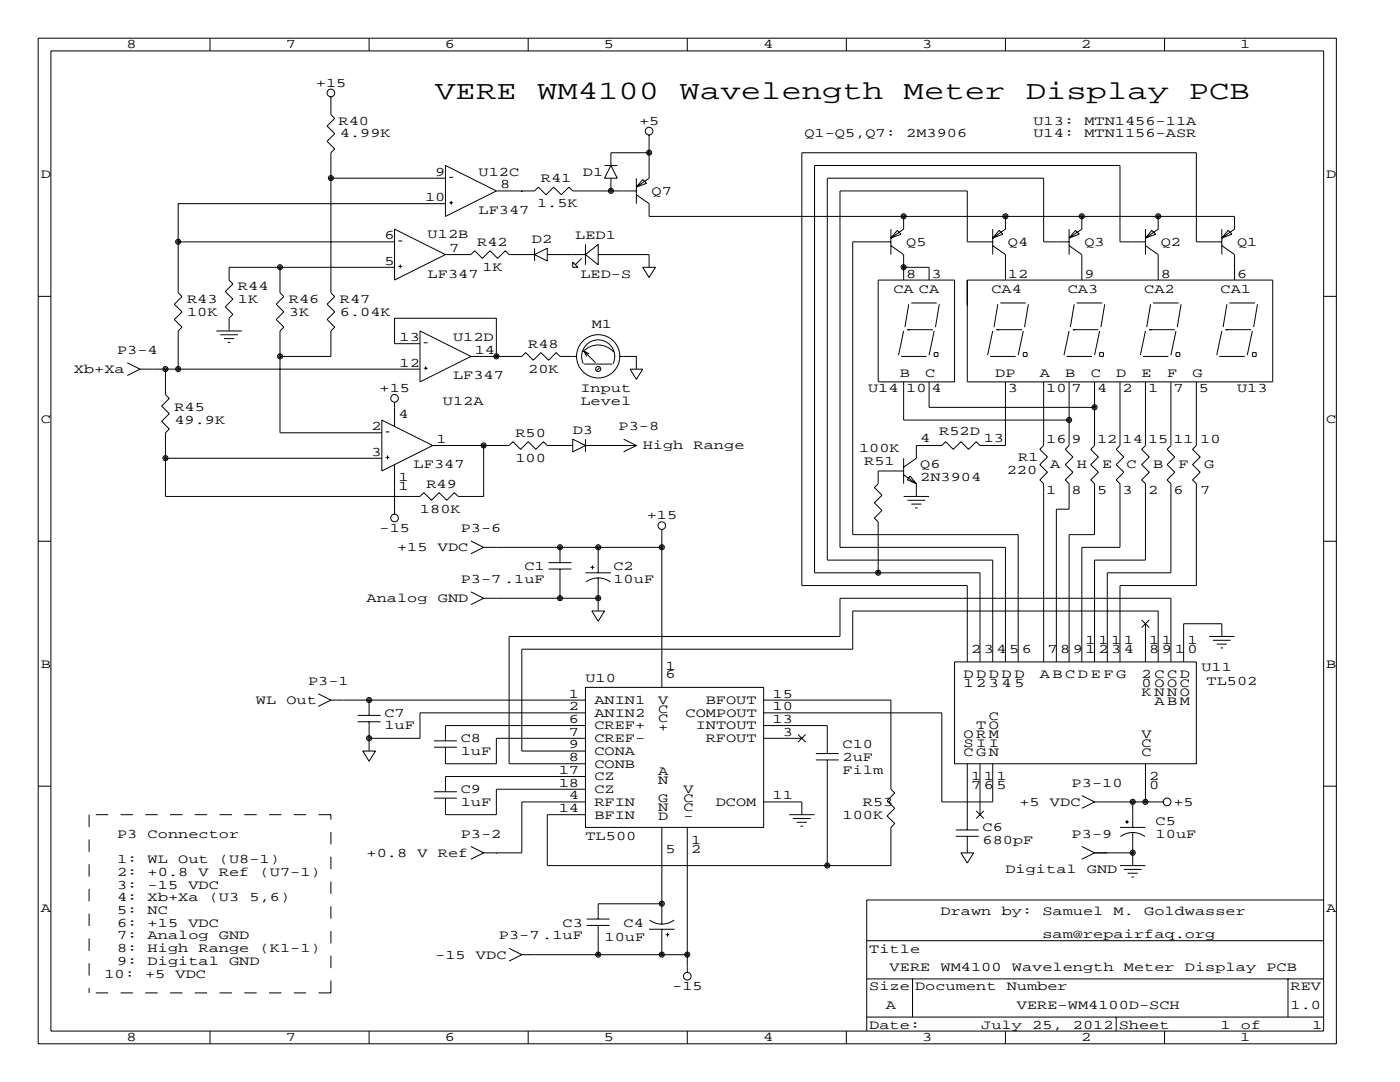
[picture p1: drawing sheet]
<svg xmlns="http://www.w3.org/2000/svg" width="279mm" height="216mm" viewBox="0 0 279 216" stroke-linecap="round" stroke-linejoin="round" font-family="sans-serif">
<g fill="none" stroke="#000" stroke-width=".2">
<path d="M7.6 7.6h259.1v200.7h-259.1zM10.2 10.2h254v195.5h-254zM41.9 7.6v2.6M66 19.3v3.6l.8 .7-1.5 1.5 1.5 1.6-1.5 1.5 1.5 1.5-.8 .8v27.9l.8 .8-1.5 1.5 1.5 1.5-1.5 1.6 1.5 1.5-.8 .7v5.1h-10.1M73.7 7.6v2.6M105.4 7.6v2.6M137.2 7.6v2.6M168.9 7.6v2.6M200.7 7.6v2.6M232.4 7.6v2.6M66 35.6h.1M66 35.6h22.9"/>
<path d="M88.9 33l10.2 5.1-10.2 5.1zM89.7 35.4h.7M99.1 38.1h7.6l.7-.8 1.6 1.6 1.5-1.6 1.5 1.6 1.5-1.6 .8 .8h12.7M104.1 38.1h.1M120.6 33h2.6M121.9 33l1.3 2.6h-2.6zM121.9 35.6v2.5M127 38.9l2.5 1.7v2.6h116.9v2.5l-2.6 1.8M127 35.6v5M128.3 35.8l.7 .8-2 .7zM129.5 26.9v8.7l-2.5 1.7M129.5 30.5h-7.6v2.5"/>
<path d="M7.6 59.1h2.6M35.6 48.3h43.1M55.9 53.3v5.1l.7 .8-1.5 1.5 1.5 1.5-1.5 1.6 1.5 1.5-.7 .7v20.4h20.3M78.7 53.3h-33v2.6l.8 .7-1.5 1.6 1.5 1.5-1.5 1.5 1.5 1.5-.8 .8v2.5M78.7 45.7l10.2 5.1-10.2 5.1zM79.5 53.2h.8M79.5 48.1h.8M79.9 52.8v.7M88.9 50.8h5.1l.7-.8 1.6 1.6 1.5-1.6 1.5 1.6 1.5-1.6 .8 .8h5.1M88.9 40.6h-53.3v17.8l.7 .8-1.5 1.5 1.5 1.5-1.5 1.6 1.5 1.5-.7 .7v7.7M89.7 40.5h.7M90 40.1v.7"/>
<path d="M106.7 50.8l2.5-1.3v2.6zM106.7 49.5v2.6M109.2 50.8h7.6M114.3 52.3l1 1h-1zM116.1 51.6l-1.3 1.2M116.8 50.8l2.6-2v4zM116.8 48.8v4M119.4 50.8h10.1v2.5M128.3 53.3h2.5l-1.3 2.1zM175.3 55.9h15.2v20.3h-15.2zM177.8 48.3h-7.6v58.4h33v25.4M177.8 45.7v5.1"/>
<path d="M177.8 49l2.5 1.8v5.1M179.1 46l.7 .7-2 .8zM180.3 43.2v2.5l-2.5 1.8M180.3 53.3h5.1v2.6M193 55.9h61v20.3h-61zM198.1 49l2.6 1.8v5.1M198.1 48.3h-5.1v-10.2h-25.4v71.1h33.1v22.9M198.1 45.7v5.1M199.4 46l.8 .7-2.1 .8zM200.7 43.2v2.5l-2.6 1.8M213.4 48.3h-5.1v-12.7h-43.2v76.2h33v20.3M213.4 45.7v5.1"/>
<path d="M213.4 49l2.5 1.8v5.1M214.6 46l.8 .7-2 .8zM215.9 43.2v2.5l-2.5 1.8M228.6 48.3h-5.1v-15.3h-60.9v81.3h33v17.8M228.6 45.7v5.1M228.6 49l2.5 1.8v5.1M229.9 46l.7 .7-2 .8zM231.1 43.2v2.5l-2.5 1.8M243.8 45.7v5.1M243.8 48.3h-5v-17.8h-78.8v86.3h33v15.3M243.8 49l2.6 1.8v5.1M245.1 46l.8 .7-2.1 .8z"/>
<path d="M264.2 59.1h2.5M25.4 72.4l2.5 1.3M27.9 73.7l-2.5 1.2M27.9 73.7h55.9M33 73.7v5l.8 .8-1.5 1.5 1.5 1.5-1.5 1.6 1.5 1.5-.8 .8v12.7h50.8l.8-.8 1.5 1.5 1.5-1.5 1.6 1.5 1.5-1.5 .7 .8h5.1v-10.2M43.2 66h5.1M43.9 66.8h3.6M44.7 67.6h2M45.5 68.3h.5M83.8 68.6h-5.1v-5.1h20.4v7.6M83.8 66l10.2 5.1-10.2 5.1zM84.6 73.5h.7"/>
<path d="M84.6 68.4h.7M85 73.1v.8M94 71.1h10.1l.8-.7 1.5 1.5 1.5-1.5 1.6 1.5 1.5-1.5 .8 .7h3.3M116.4 70.2a4.1 4.1 0 0 1 6 0M116.4 72.6a3.3 3.3 0 0 1 3-4.8 3.3 3.3 0 0 1 2.9 4.8M116.6 70.1l2.3 2.3M116.6 70.1l1 .5M116.6 70.1l.5 1M116.6 72.6h5.6M119.6 73.4l-.5 .5M123.7 71.1h3.3v2.6M125.7 73.7h2.6l-1.3 2z"/>
<path d="M179.8 71.1h5.1M180.3 76.2v7.6h33.1M180.3 66l-1 4.9M181.1 65.8h5.1M181.4 60.7l-.8 4.6M181.9 60.5h5M185.4 76.2v5.1h33M186.4 70.4h.8v.7h-.8zM186.4 66l-1 4.9M187.5 60.7l-.8 4.6M197.6 71.1h5.1M198.1 66l-1 4.9"/>
<path d="M198.9 65.8h5.1M199.1 60.7l-.7 4.6M199.6 60.5h5.1M200.7 76.2v12.7h-5.1l-.8-.8-1.5 1.6-1.5-1.6-1.6 1.6-1.5-1.6-.7 .8h-5.1v2.5l-2.6 1.8M204.2 70.4h.8v.7h-.8zM204.2 66l-1 4.9M205.2 60.7l-.7 4.6M208.3 76.2v12.7l-.8 .8 1.5 1.5-1.5 1.5 1.5 1.5-1.5 1.6 .8 .7v35.6M212.9 71.1h5M213.4 76.2v12.7l-.8 .8 1.5 1.5-1.5 1.5 1.5 1.5-1.5 1.6 .8 .7v5.1h-2.6v30.5M213.4 66l-1.1 4.9M214.1 65.8h5.1"/>
<path d="M214.4 60.7l-.8 4.6M214.9 60.5h5.1M218.4 76.2v12.7l-.7 .8 1.5 1.5-1.5 1.5 1.5 1.5-1.5 1.6 .7 .7v10.2h-5v25.4M219.5 70.4h.7v.7h-.7zM219.5 66l-1.1 4.9M220.5 60.7l-.8 4.6M223.5 76.2v12.7l-.7 .8 1.5 1.5-1.5 1.5 1.5 1.5-1.5 1.6 .7 .7v12.7h-7.6v22.9M228.1 71.1h5.1M228.6 76.2v12.7l-.8 .8 1.6 1.5-1.6 1.5 1.6 1.5-1.6 1.6 .8 .7v15.3h-10.2v20.3M228.6 66l-1 4.9M229.4 65.8h5M229.6 60.7l-.7 4.6"/>
<path d="M230.1 60.5h5.1M233.7 76.2v12.7l-.8 .8 1.5 1.5-1.5 1.5 1.5 1.5-1.5 1.6 .8 .7v17.8h-12.7v17.8M234.7 70.4h.8v.7h-.8zM234.7 66l-1 4.9M235.7 60.7l-.8 4.6M238.8 76.2v12.7l-.8 .8 1.5 1.5-1.5 1.5 1.5 1.5-1.5 1.6 .8 .7v20.3h-15.3v15.3M243.3 71.1h5.1M243.8 66l-1 4.9M244.6 65.8h5.1M244.9 60.7l-.8 4.6M245.4 60.5h5M249.9 70.4h.8v.7h-.8z"/>
<path d="M249.9 66l-1 4.9M251 60.7l-.8 4.6M33 91.4h43.2M76.2 83.8l10.2 5.1-10.2 5.1zM77 91.3h.7M77 86.2h.7M77.3 90.9v.7M78.7 80.3v4.8M78.7 92.7v9.9M86.4 88.9h15.2l.8-.8 1.5 1.6 1.5-1.6 1.5 1.6 1.6-1.6 .7 .8h5.1M114.3 87.6l2.5 1.3-2.5 1.3zM116.8 87.6v2.6"/>
<path d="M116.8 88.9h10.2M124.5 87.6l2.5 1.3M127 88.9l-2.5 1.3M180.3 99.1h5.1M180.3 91.4v5.1M180.3 94h-5v2.5l-.8 .8 1.5 1.5-1.5 1.5 1.5 1.6-1.5 1.5 .8 .7v10.2M180.3 94.7l2.6 1.8M181.1 99.8h3.6M181.6 95l1.3 1.5-1.8-.7zM182.9 96.5v2.6M7.6 108h2.6M94 107.9l2.5 1.3"/>
<path d="M94 118.1l2.5 1.3M96.5 109.2l-2.5 1.3M96.5 109.2h35.6M96.5 119.4l-2.5 1.2M96.5 119.4h22.9M109.5 113.5h4.5M109.5 112.3h4.5M111.8 109.2v3.1M111.8 113.5v5.9M116.8 114.3h5.1M117.9 113.2h.7M118.2 112.8v.8"/>
<path d="M119.4 115.3l-1.6 .3-.9 .5M119.4 115.3l1.5 .3 .9 .5M119.4 109.2v5.1M119.4 115.3v6.6M132.1 109.2h.1M132.1 105.7v31.5M181.9 100.6h2M182.6 101.3h.5M264.2 108h2.5M63.5 138.4l2.5 1.3M66 139.7l-2.5 1.3M66 139.7h50.8"/>
<path d="M73.7 139.7h.1M73.7 139.7v3M116.8 137.2h35.6v27.9h-35.6zM118.1 121.9h2.5l-1.2 2.1zM152.4 139.7h25.4v17.8l.8 .7-1.6 1.6 1.6 1.5-1.6 1.5 1.6 1.5-.8 .8v7.6h-68.6v-10.1h7.6M190.5 132.1h48.3v20.3h-48.3zM227.8 123.7l1.6 1.5M228.6 124.5v7.6M229.4 123.7l-1.6 1.5M231.1 132.1v-10.2h-60.9v7.6h-66.1v20.4h12.7M233.7 132.1v-12.7h-66.1v7.6h-66v25.4h15.2M241.3 127h5.1"/>
<path d="M242.1 127.8h3.5M242.8 128.5h2.1M243.6 129.3h.5M243.8 127v-2.5h-7.6v7.6M7.6 156.9h2.6M71.4 144h4.5M71.4 142.7h4.5M72.4 149.9h2.5l-1.2 2zM73.7 144v5.9M86.6 149.1h4.6M86.6 147.8h4.6M86.6 159.3h4.6"/>
<path d="M86.6 158h4.6M116.8 144.8h-27.9v3M116.8 147.3h-17.7v5.1h-10.2v-3.3M116.8 154.9h-27.9v3.1M116.8 157.5h-17.7v5.1h-10.2v-3.3M116.8 142.2h-33v5.1h-10.1M152.4 142.2h35.6v17.8h10.1v-7.6M152.4 144.8h12.7v5.6M152.4 147.3h7.6M159.3 146.6l1.5 1.5M160.8 146.6l-1.5 1.5M162.8 151.6h4.6"/>
<path d="M162.8 150.4h4.6M165.1 151.6v21.1M193 152.4v13.2M195.6 152.4v10.2M215.9 158.7l2.5 1.3M228.6 152.4v7.6M264.2 156.9h2.5M94 168.9l2.5 1.3M96.5 170.2l-2.5 1.2M99.1 170.2h.1M116.8 160h-12.7v10.2h-7.6M132.1 165.1v19.3"/>
<path d="M137.2 165.1v29M152.4 160h7.6v2.6M157.5 162.6h5.1M158.2 163.3h3.6M159 164.1h2M159.8 164.8h.5M190.8 166.9h4.5M190.8 165.6h4.5M191.8 170.2h2.5l-1.3 2zM193 166.9v3.3M194.8 161.8l1.5 1.5M196.3 161.8l-1.5 1.5"/>
<path d="M215.9 168.9l2.5 1.3M218.4 170.2h7.7M218.4 160h13.8M218.4 160l-2.5 1.3M218.4 170.2l-2.5 1.2M223.5 165.1h5.1M223.5 172.7h5.1M224.3 173.5h3.5M224.5 164h.8M224.9 163.6v.8M225 174.2h2.1M225.8 175h.5"/>
<path d="M226.1 166.1l-1.6 .3-.9 .5M226.1 166.1l1.5 .3 .9 .5M226.1 160v5.1M226.1 166.1v6.6M264.2 179.6h-91.2v26.1M101.6 189.2l2.5 1.3M104.1 190.5l-2.5 1.3M104.1 190.5h33.1M117.1 184.7h4.6M117.1 183.4h4.6M119.4 184.7v5.8M129.5 185.4h5.1"/>
<path d="M129.6 183.6l.9 .5 1.6 .3M132.1 180.3h-12.7v3.1M132.1 185.4v5.1M132.8 186.5h.8M133.2 186.1v.8M134.5 183.6l-.9 .5-1.5 .3M173 195.3h91.2M173 187.7h91.2M182.1 195.3v7.6M257 195.3v7.6M41.9 205.7v2.6M73.7 205.7v2.6"/>
<path d="M105.4 205.7v2.6M137.2 205.7v2.6M168.9 205.7v2.6M173 202.9h91.2M200.7 205.7v2.6M222.8 202.9v2.8M232.4 205.7v2.6"/>
<circle cx="66" cy="18.5" r=".76"/>
<circle cx="66" cy="35.5" r=".51"/>
<circle cx="66" cy="35.5" r=".25"/>
<circle cx="121.9" cy="38.1" r=".51"/>
<circle cx="121.9" cy="38.1" r=".25"/>
<circle cx="129.5" cy="30.5" r=".51"/>
<circle cx="129.5" cy="26.2" r=".76"/>
<circle cx="129.5" cy="30.5" r=".25"/>
<circle cx="35.6" cy="48.2" r=".51"/>
<circle cx="35.6" cy="48.2" r=".25"/>
<circle cx="55.9" cy="53.3" r=".51"/>
<circle cx="55.9" cy="53.3" r=".25"/>
<circle cx="180.3" cy="53.3" r=".51"/>
<circle cx="180.3" cy="43.2" r=".51"/>
<circle cx="180.3" cy="53.3" r=".25"/>
<circle cx="180.3" cy="43.2" r=".25"/>
<circle cx="200.7" cy="43.2" r=".51"/>
<circle cx="200.7" cy="43.2" r=".25"/>
<circle cx="215.9" cy="43.2" r=".51"/>
<circle cx="215.9" cy="43.2" r=".25"/>
<circle cx="231.1" cy="43.2" r=".51"/>
<circle cx="231.1" cy="43.2" r=".25"/>
<circle cx="33" cy="73.6" r=".51"/>
<circle cx="33" cy="73.6" r=".25"/>
<circle cx="35.6" cy="73.6" r=".51"/>
<circle cx="35.6" cy="73.6" r=".25"/>
<circle cx="55.9" cy="71.1" r=".51"/>
<circle cx="55.9" cy="71.1" r=".25"/>
<circle cx="78.7" cy="79.5" r=".76"/>
<circle cx="99.1" cy="71.1" r=".51"/>
<circle cx="99.1" cy="71.1" r=".25"/>
<circle cx="119.4" cy="71.1" r="4.3"/>
<circle cx="119.4" cy="73.6" r=".51"/>
<circle cx="33" cy="91.4" r=".51"/>
<circle cx="33" cy="91.4" r=".25"/>
<circle cx="96.5" cy="88.9" r=".51"/>
<circle cx="96.5" cy="88.9" r=".25"/>
<circle cx="213.4" cy="83.8" r=".51"/>
<circle cx="213.4" cy="83.8" r=".25"/>
<circle cx="218.4" cy="81.3" r=".51"/>
<circle cx="218.4" cy="81.3" r=".25"/>
<circle cx="78.7" cy="103.4" r=".76"/>
<circle cx="111.8" cy="109.2" r=".51"/>
<circle cx="111.8" cy="119.4" r=".51"/>
<circle cx="111.8" cy="119.4" r=".25"/>
<circle cx="111.8" cy="109.2" r=".25"/>
<circle cx="119.4" cy="109.2" r=".51"/>
<circle cx="119.4" cy="119.4" r=".51"/>
<circle cx="119.4" cy="119.4" r=".25"/>
<circle cx="119.4" cy="109.2" r=".25"/>
<circle cx="132.1" cy="109.2" r=".51"/>
<circle cx="132.1" cy="104.9" r=".76"/>
<circle cx="132.1" cy="109.2" r=".25"/>
<circle cx="175.3" cy="114.3" r=".51"/>
<circle cx="175.3" cy="114.3" r=".25"/>
<circle cx="73.7" cy="139.7" r=".51"/>
<circle cx="73.7" cy="139.7" r=".25"/>
<circle cx="73.7" cy="147.3" r=".51"/>
<circle cx="73.7" cy="147.3" r=".25"/>
<circle cx="226.1" cy="160" r=".51"/>
<circle cx="226.1" cy="160" r=".25"/>
<circle cx="228.6" cy="160" r=".51"/>
<circle cx="228.6" cy="160" r=".25"/>
<circle cx="232.9" cy="160" r=".76"/>
<circle cx="165.1" cy="172.7" r=".51"/>
<circle cx="165.1" cy="172.7" r=".25"/>
<circle cx="226.1" cy="170.2" r=".51"/>
<circle cx="226.1" cy="170.2" r=".25"/>
<circle cx="119.4" cy="190.5" r=".51"/>
<circle cx="119.4" cy="190.5" r=".25"/>
<circle cx="132.1" cy="180.3" r=".51"/>
<circle cx="132.1" cy="190.5" r=".51"/>
<circle cx="132.1" cy="190.5" r=".25"/>
<circle cx="132.1" cy="180.3" r=".25"/>
<circle cx="137.2" cy="190.5" r=".51"/>
<circle cx="137.2" cy="194.8" r=".76"/>
<circle cx="137.2" cy="190.5" r=".25"/>
</g>
<path d="M17.8 162.6v35.5M66 162.6h-48.2M66 198.1h-48.2M66 198.1v-35.5" fill="none" stroke="#000" stroke-width=".2" stroke-dasharray="2.5" stroke-linecap="butt"/>
<g font-size="5.3">
<text x="86.9" y="19.8">VERE</text>
<text x="107.2" y="19.8">WM4100</text>
<text x="135.6" y="19.8">Wavelength</text>
<text x="180.3" y="19.8">Meter</text>
<text x="204.7" y="19.8">Display</text>
<text x="237.2" y="19.8">PCB</text>
</g>
<g font-size="2.6">
<text x="25.3" y="9.7">8</text>
<text x="57" y="9.7">7</text>
<text x="88.8" y="9.7">6</text>
<text x="120.5" y="9.7">5</text>
<text x="152.3" y="9.7">4</text>
<text x="184" y="9.7">3</text>
<text x="215.8" y="9.7">2</text>
<text x="247.5" y="9.7">1</text>
<text x="63" y="17.3">+15</text>
<text x="67.6" y="24.9">R40</text>
<text x="67.8" y="27.4">4.99K</text>
<text x="127.5" y="24.9">+5</text>
<text x="160.5" y="27.4">Q1-Q5,Q7:</text>
<text x="180.8" y="27.4">2M3906</text>
<text x="206.2" y="27.4">U14:</text>
<text x="206.2" y="24.9">U13:</text>
<text x="216.4" y="27.4">MTN1156-ASR</text>
<text x="216.4" y="24.9">MTN1456-11A</text>
<text x="8.1" y="35.5">D</text>
<text x="86.9" y="35.1">9</text>
<text x="95.5" y="35.1">U12C</text>
<text x="116.3" y="35.1">D1</text>
<text x="264.7" y="35.5">D</text>
<text x="84.8" y="40.1">10</text>
<text x="99.8" y="37.6">8</text>
<text x="107.2" y="41.4">1.5K</text>
<text x="107.9" y="36.3">R41</text>
<text x="130" y="38.9">Q7</text>
<text x="76.7" y="47.8">6</text>
<text x="85.3" y="47.5">U12B</text>
<text x="95.5" y="42.7">LF347</text>
<text x="114.8" y="47.8">LED1</text>
<text x="76.7" y="52.8">5</text>
<text x="89.7" y="50.3">7</text>
<text x="95.2" y="49">R42</text>
<text x="106.2" y="48.5">D2</text>
<text x="180.8" y="49">Q5</text>
<text x="201.2" y="49">Q4</text>
<text x="216.4" y="49">Q3</text>
<text x="231.6" y="49">Q2</text>
<text x="246.9" y="49">Q1</text>
<text x="47.5" y="57.9">R44</text>
<text x="85.3" y="55.4">LF347</text>
<text x="96.3" y="54.1">1K</text>
<text x="115.8" y="55.4">LED-S</text>
<text x="178.3" y="58.4">CA CA</text>
<text x="180.8" y="55.4">8</text>
<text x="185.9" y="55.4">3</text>
<text x="197.9" y="58.4">CA4</text>
<text x="201.2" y="55.4">12</text>
<text x="213.1" y="58.4">CA3</text>
<text x="216.4" y="55.4">9</text>
<text x="228.3" y="58.4">CA2</text>
<text x="231.6" y="55.4">8</text>
<text x="243.6" y="58.4">CA1</text>
<text x="246.9" y="55.4">6</text>
<text x="37.3" y="60.5">R43</text>
<text x="37.3" y="63">10K</text>
<text x="47.5" y="60.5">1K</text>
<text x="57.7" y="60.5">R46</text>
<text x="57.7" y="63">3K</text>
<text x="67.8" y="60.5">R47</text>
<text x="67.8" y="63">6.04K</text>
<text x="118.1" y="65.5">M1</text>
<text x="23.4" y="70.6">P3-4</text>
<text x="79.8" y="68.1">13</text>
<text x="90.4" y="68.1">U12D</text>
<text x="94.7" y="70.6">14</text>
<text x="105.4" y="69.3">R48</text>
<text x="14.7" y="74.4">Xb+Xa</text>
<text x="79.8" y="73.2">12</text>
<text x="90.4" y="75.7">LF347</text>
<text x="105.4" y="74.4">20K</text>
<text x="179.6" y="75.2">B</text>
<text x="184.7" y="75.2">C</text>
<text x="198.6" y="75.2">DP</text>
<text x="207.5" y="75.2">A</text>
<text x="212.6" y="75.2">B</text>
<text x="217.7" y="75.2">C</text>
<text x="222.8" y="75.2">D</text>
<text x="227.8" y="75.2">E</text>
<text x="232.9" y="75.2">F</text>
<text x="238" y="75.2">G</text>
<text x="34.8" y="82">R45</text>
<text x="75.7" y="78.2">+15</text>
<text x="79.5" y="83.3">4</text>
<text x="88.4" y="80.8">U12A</text>
<text x="115.8" y="78.2">Input</text>
<text x="115.8" y="80.8">Level</text>
<text x="173.2" y="78.2">U14</text>
<text x="180.8" y="78.2">10</text>
<text x="185.9" y="78.2">4</text>
<text x="201.2" y="78.2">3</text>
<text x="208.8" y="78.2">10</text>
<text x="213.9" y="78.2">7</text>
<text x="218.9" y="78.2">4</text>
<text x="224" y="78.2">2</text>
<text x="229.1" y="78.2">1</text>
<text x="234.2" y="78.2">7</text>
<text x="239.3" y="78.2">5</text>
<text x="246.9" y="78.2">U13</text>
<text x="8.1" y="84.3">C</text>
<text x="34.8" y="84.6">49.9K</text>
<text x="74.2" y="85.9">2</text>
<text x="87.1" y="88.4">1</text>
<text x="102.9" y="87.1">R50</text>
<text x="114.3" y="86.6">D3</text>
<text x="123.4" y="85.9">P3-8</text>
<text x="128.3" y="89.7">High</text>
<text x="138.4" y="89.7">Range</text>
<text x="183.6" y="88.1">4</text>
<text x="187.5" y="86.9">R52D</text>
<text x="196.3" y="88.1">13</text>
<text x="208.8" y="88.4">16</text>
<text x="213.9" y="88.4">9</text>
<text x="218.9" y="88.4">12</text>
<text x="224" y="88.4">14</text>
<text x="229.1" y="88.4">15</text>
<text x="234.2" y="88.4">11</text>
<text x="239.5" y="88.4">10</text>
<text x="264.7" y="84.3">C</text>
<text x="74.2" y="90.9">3</text>
<text x="82.5" y="93.5">LF347</text>
<text x="102.9" y="92.2">100</text>
<text x="171.4" y="90.2">100K</text>
<text x="172.5" y="92.7">R51</text>
<text x="183.6" y="93.5">Q6</text>
<text x="200.9" y="94.5">220</text>
<text x="203.2" y="91.9">R1</text>
<text x="209.5" y="93.5">A</text>
<text x="214.9" y="93.5">H</text>
<text x="220" y="93.5">E</text>
<text x="224.8" y="93.5">C</text>
<text x="230.1" y="93.5">B</text>
<text x="235.2" y="93.5">F</text>
<text x="240.3" y="93.5">G</text>
<text x="79.5" y="96">1</text>
<text x="79.5" y="97.8">1</text>
<text x="85.1" y="97.3">R49</text>
<text x="183.6" y="96">2N3904</text>
<text x="208.8" y="98.6">1</text>
<text x="213.9" y="98.6">8</text>
<text x="218.9" y="98.6">5</text>
<text x="224" y="98.6">3</text>
<text x="229.1" y="98.6">2</text>
<text x="234.2" y="98.6">6</text>
<text x="239.5" y="98.6">7</text>
<text x="75.7" y="106.2">-15</text>
<text x="83.8" y="102.4">180K</text>
<text x="91.9" y="106.2">P3-6</text>
<text x="129.1" y="103.6">+15</text>
<text x="79.2" y="110">+15</text>
<text x="87.4" y="110">VDC</text>
<text x="104.6" y="113.8">C1</text>
<text x="122.4" y="113.8">C2</text>
<text x="91.9" y="116.3">P3-7 .1uF</text>
<text x="122.4" y="116.3">10uF</text>
<text x="73.2" y="120.1">Analog</text>
<text x="87.4" y="120.1">GND</text>
<text x="193.8" y="130.3">2</text>
<text x="196.3" y="130.3">3</text>
<text x="198.9" y="130.3">4</text>
<text x="201.4" y="130.3">5</text>
<text x="204" y="130.3">6</text>
<text x="209" y="130.3">7</text>
<text x="211.6" y="130.3">8</text>
<text x="214.1" y="130.3">9</text>
<text x="216.7" y="128.5">1</text>
<text x="216.7" y="130.3">1</text>
<text x="219.2" y="128.5">1</text>
<text x="219.2" y="130.3">2</text>
<text x="221.7" y="128.5">1</text>
<text x="221.7" y="130.3">3</text>
<text x="224.3" y="128.5">1</text>
<text x="224.3" y="130.3">4</text>
<text x="229.4" y="128.5">1</text>
<text x="229.4" y="130.3">8</text>
<text x="231.9" y="128.5">1</text>
<text x="231.9" y="130.3">9</text>
<text x="234.4" y="130.3">1</text>
<text x="237" y="128.5">1</text>
<text x="237" y="130.3">0</text>
<text x="8.1" y="133.2">B</text>
<text x="61.5" y="136.7">P3-1</text>
<text x="116.8" y="136.1">U10</text>
<text x="132.8" y="133.6">1</text>
<text x="132.8" y="135.4">6</text>
<text x="192.3" y="135.4">D D D D D</text>
<text x="192.3" y="137.2">1</text>
<text x="194.8" y="137.2">2</text>
<text x="197.4" y="137.2">3</text>
<text x="199.9" y="137.2">4</text>
<text x="202.4" y="137.2">5</text>
<text x="207.5" y="135.4">A B C D E F G</text>
<text x="227.8" y="135.4">2 C C D</text>
<text x="227.8" y="137.2">0 O O C</text>
<text x="239.8" y="133.9">U11</text>
<text x="240.8" y="136.7">TL502</text>
<text x="264.7" y="133.2">B</text>
<text x="51.1" y="140.5">WL</text>
<text x="57.1" y="140.5">Out</text>
<text x="76.7" y="143">C7</text>
<text x="113.5" y="139.2">1</text>
<text x="113.5" y="141.7">2</text>
<text x="118.6" y="140.5">ANIN1</text>
<text x="118.6" y="143">ANIN2</text>
<text x="131.3" y="140.5">V</text>
<text x="131.3" y="142.2">C</text>
<text x="136.8" y="143">COMPOUT</text>
<text x="140.8" y="140.5">BFOUT</text>
<text x="154.2" y="139.2">15</text>
<text x="154.2" y="141.7">10</text>
<text x="197.4" y="143.8">C</text>
<text x="227.8" y="138.9">K N N O</text>
<text x="230.4" y="140.7">A B M</text>
<text x="76.7" y="145.5">1uF</text>
<text x="91.9" y="148.1">C8</text>
<text x="113.5" y="144.3">6</text>
<text x="113.5" y="146.8">7</text>
<text x="113.5" y="149.4">9</text>
<text x="118.6" y="145.5">CREF+</text>
<text x="118.6" y="148.1">CREF-</text>
<text x="131.3" y="144">C</text>
<text x="131.3" y="145.8">+</text>
<text x="138.8" y="145.5">INTOUT</text>
<text x="140.8" y="148.1">RFOUT</text>
<text x="154.2" y="144.3">13</text>
<text x="156.2" y="146.8">3</text>
<text x="168.1" y="149.4">C10</text>
<text x="192.3" y="147.3">O R M</text>
<text x="192.3" y="149.1">S I I</text>
<text x="194.8" y="145.5">T O</text>
<text x="227.8" y="147.3">V</text>
<text x="227.8" y="149.1">C</text>
<text x="91.9" y="150.6">1uF</text>
<text x="111.5" y="154.4">17</text>
<text x="113.5" y="151.9">8</text>
<text x="118.6" y="150.6">CONA</text>
<text x="118.6" y="153.2">CONB</text>
<text x="118.6" y="155.7">CZ</text>
<text x="131.3" y="154.7">A</text>
<text x="168.1" y="151.9">2uF</text>
<text x="168.1" y="154.4">Film</text>
<text x="192.3" y="150.9">C G N</text>
<text x="193.8" y="155.7">1</text>
<text x="196.3" y="155.7">1</text>
<text x="198.9" y="155.7">1</text>
<text x="227.8" y="150.9">C</text>
<text x="229.4" y="155.7">2</text>
<text x="91.9" y="158.2">C9</text>
<text x="91.9" y="160.8">1uF</text>
<text x="111.5" y="157">18</text>
<text x="113.5" y="159.5">4</text>
<text x="118.6" y="158.2">CZ</text>
<text x="118.6" y="160.8">RFIN</text>
<text x="131.3" y="156.5">N</text>
<text x="131.3" y="160">G</text>
<text x="131.3" y="161.8">N</text>
<text x="136.4" y="158.2">V</text>
<text x="136.4" y="160">C</text>
<text x="136.4" y="161.8">C</text>
<text x="142.8" y="160.8">DCOM</text>
<text x="154.2" y="159.5">11</text>
<text x="172.2" y="160.8">R53</text>
<text x="193.8" y="157.5">7</text>
<text x="196.3" y="157.5">6</text>
<text x="198.9" y="157.5">5</text>
<text x="203.5" y="160.8">+5</text>
<text x="209.5" y="160.8">VDC</text>
<text x="213.9" y="157">P3-10</text>
<text x="229.4" y="157.5">0</text>
<text x="234.2" y="160.8">+5</text>
<text x="23.4" y="167.1">P3</text>
<text x="29.5" y="167.1">Connector</text>
<text x="91.9" y="167.1">P3-2</text>
<text x="111.5" y="162.1">14</text>
<text x="116.8" y="167.6">TL500</text>
<text x="118.6" y="163.3">BFIN</text>
<text x="131.3" y="163.6">D</text>
<text x="136.4" y="163.6">-</text>
<text x="168.1" y="163.3">100K</text>
<text x="196.1" y="165.9">C6</text>
<text x="213.9" y="167.1">P3-9</text>
<text x="230.6" y="164.6">C5</text>
<text x="230.6" y="167.1">10uF</text>
<text x="23.4" y="172.2">1:</text>
<text x="29.5" y="172.2">WL</text>
<text x="35.6" y="172.2">Out</text>
<text x="43.7" y="172.2">(U8-1)</text>
<text x="73.2" y="170.9">+0.8</text>
<text x="83.3" y="170.9">V</text>
<text x="87.4" y="170.9">Ref</text>
<text x="132.8" y="170.2">5</text>
<text x="137.9" y="168.4">1</text>
<text x="137.9" y="170.2">2</text>
<text x="196.1" y="168.4">680pF</text>
<text x="23.4" y="177.3">3:</text>
<text x="23.4" y="174.8">2:</text>
<text x="23.4" y="179.8">4:</text>
<text x="29.5" y="177.3">-15</text>
<text x="29.5" y="174.8">+0.8</text>
<text x="29.5" y="179.8">Xb+Xa</text>
<text x="37.6" y="177.3">VDC</text>
<text x="39.6" y="174.8">V</text>
<text x="41.7" y="179.8">(U3</text>
<text x="43.7" y="174.8">Ref</text>
<text x="49.8" y="179.8">5,6)</text>
<text x="51.8" y="174.8">(U7-1)</text>
<text x="200.7" y="174.2">Digital</text>
<text x="216.9" y="174.2">GND</text>
<text x="8.1" y="182.1">A</text>
<text x="23.4" y="184.9">6:</text>
<text x="23.4" y="182.4">5:</text>
<text x="29.5" y="184.9">+15</text>
<text x="29.5" y="182.4">NC</text>
<text x="37.6" y="184.9">VDC</text>
<text x="112.3" y="184.9">C3</text>
<text x="124.5" y="184.9">C4</text>
<text x="187.7" y="182.6">Drawn</text>
<text x="199.9" y="182.6">by:</text>
<text x="208" y="182.6">Samuel</text>
<text x="222.2" y="182.6">M.</text>
<text x="228.3" y="182.6">Goldwasser</text>
<text x="264.7" y="182.1">A</text>
<text x="23.4" y="190">8:</text>
<text x="23.4" y="187.5">7:</text>
<text x="29.5" y="190">High</text>
<text x="29.5" y="187.5">Analog</text>
<text x="39.6" y="190">Range</text>
<text x="43.7" y="187.5">GND</text>
<text x="51.8" y="190">(K1-1)</text>
<text x="86.9" y="191.3">-15</text>
<text x="95" y="191.3">VDC</text>
<text x="99.6" y="187.5">P3-7 .1uF</text>
<text x="120.6" y="187.7">10uF</text>
<text x="173.5" y="190.2">Title</text>
<text x="208" y="187.2">sam@repairfaq.org</text>
<text x="20.8" y="195.1">10:</text>
<text x="23.4" y="192.5">9:</text>
<text x="29" y="195.1">+5</text>
<text x="29.5" y="192.5">Digital</text>
<text x="35.1" y="195.1">VDC</text>
<text x="45.7" y="192.5">GND</text>
<text x="134.2" y="197.6">-15</text>
<text x="173.5" y="197.6">Size Document</text>
<text x="177.5" y="193.8">VERE</text>
<text x="187.7" y="193.8">WM4100</text>
<text x="200.9" y="197.6">Number</text>
<text x="201.9" y="193.8">Wavelength</text>
<text x="224.3" y="193.8">Meter</text>
<text x="236.5" y="193.8">Display</text>
<text x="252.7" y="193.8">PCB</text>
<text x="257.6" y="197.6">REV</text>
<text x="176.8" y="201.4">A</text>
<text x="202.9" y="201.4">VERE-WM4100D-SCH</text>
<text x="257.6" y="201.4">1.0</text>
<text x="25.3" y="207.8">8</text>
<text x="57" y="207.8">7</text>
<text x="88.8" y="207.8">6</text>
<text x="120.5" y="207.8">5</text>
<text x="152.3" y="207.8">4</text>
<text x="173.5" y="205.2">Date:</text>
<text x="184" y="207.8">3</text>
<text x="195.8" y="205.2">July</text>
<text x="206" y="205.2">25,</text>
<text x="214.1" y="205.2">2012 Sheet</text>
<text x="215.8" y="207.8">2</text>
<text x="243.6" y="205.2">1</text>
<text x="247.5" y="207.8">1</text>
<text x="247.7" y="205.2">of</text>
<text x="261.9" y="205.2">1</text>
</g>
</svg>
